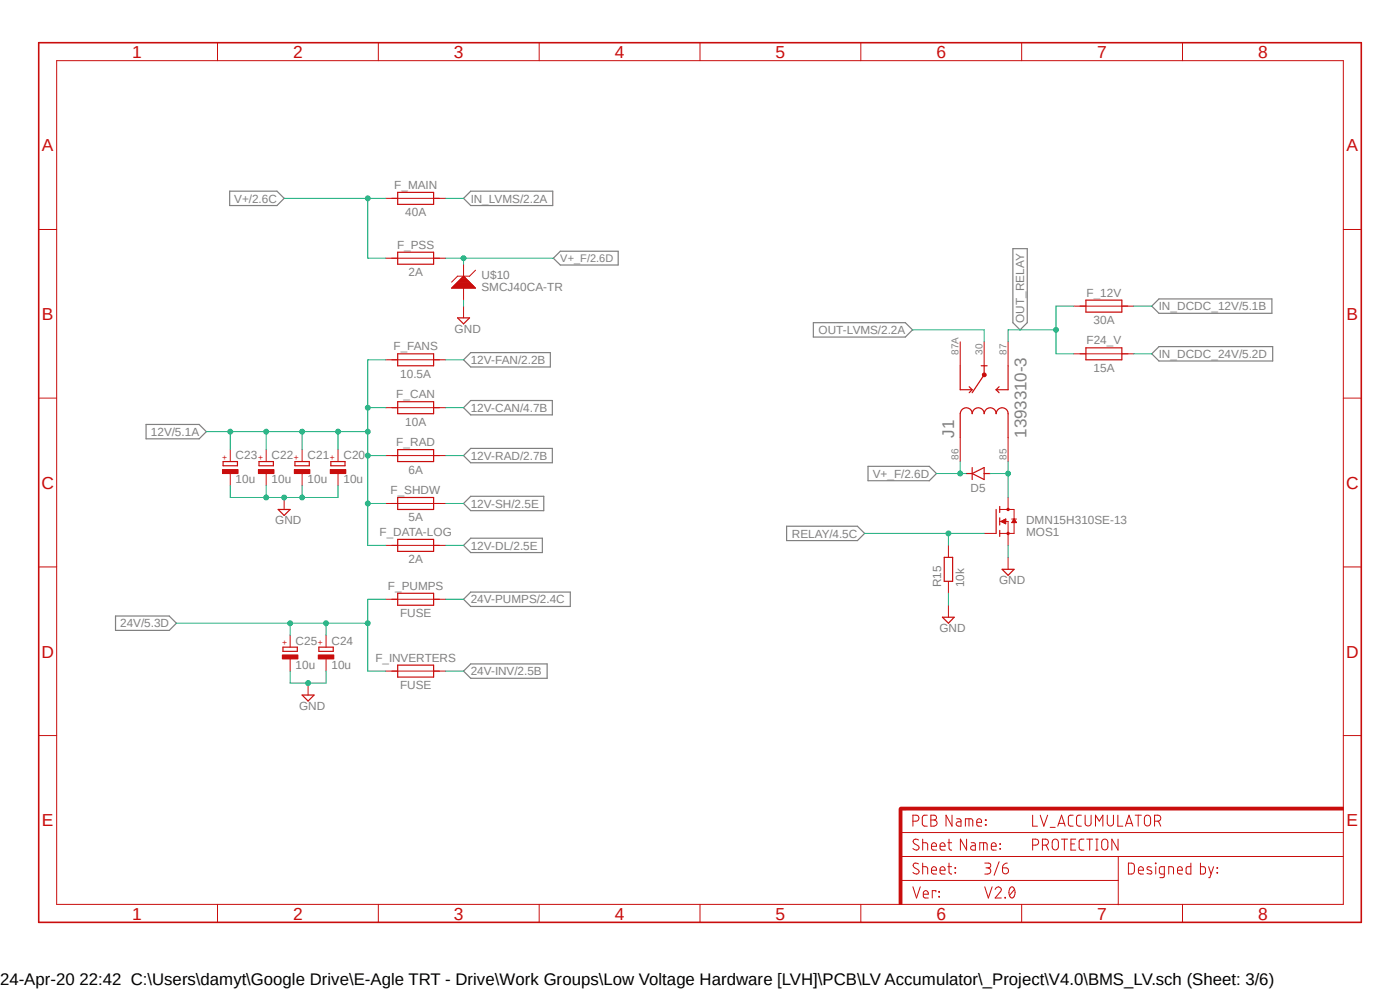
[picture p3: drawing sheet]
<svg xmlns="http://www.w3.org/2000/svg" width="297mm" height="210mm" viewBox="0 0 297 210" stroke-linecap="round" stroke-linejoin="round" font-family="sans-serif">
<path d="M7.9 8.8l281.2 187.2M289.1 8.8l-281.2 187.2" fill="none" stroke="#fff" stroke-width=".21"/>
<g fill="none" stroke="#808080" stroke-width=".25">
<path d="M48.7 40.6h10.1l1.5 1.5-1.5 1.5h-10.1zM98.3 42.1l1.6-1.5h17.4v3h-17.4zM117.4 54.8l1.5-1.5h12.2v2.9h-12.2zM214.9 52.7h3v15.8l-1.5 1.5-1.5-1.5zM98.3 76.3l1.6-1.5h16.9v3.1h-16.9zM172.6 68.5h19.5l1.5 1.5-1.5 1.5h-19.5zM244.3 64.9l1.6-1.5h23.9v3.1h-23.9zM244.3 75.1l1.6-1.6h24.1v3.1h-24.1zM31 90h11.2l1.6 1.6-1.6 1.5h-11.2zM98.3 86.5l1.6-1.5h17.3v3h-17.3zM98.3 96.6l1.6-1.5h17.3v3.1h-17.3zM184.1 98.9h13l1.6 1.6-1.6 1.5h-13z"/>
<path d="M98.3 106.8l1.6-1.5h15.5v3h-15.5zM98.3 115.7l1.6-1.5h15.2v3h-15.2zM166.9 111.6h15l1.5 1.6-1.5 1.5h-15zM24.5 130.7h11.4l1.5 1.5-1.5 1.5h-11.4zM98.3 127.1l1.6-1.5h21.1v3.1h-21.1zM98.3 142.4l1.6-1.6h16.2v3.1h-16.2z"/>
</g>
<path d="M190.8 171.5h.5v20.4h-.5z" fill-rule="evenodd" fill="#c90d0c"/>
<path d="M190.8 171.5h.5v20.4h-.5z" fill="none" stroke="#c90d0c" stroke-width=".21"/>
<path d="M191 171.2h94v.6h-94z" fill-rule="evenodd" fill="#c90d0c"/>
<g fill="none" stroke="#c90d0c" stroke-width=".21">
<path d="M12 12.9h273v179h-273zM46.1 9.1v3.8M80.3 9.1v3.8M114.4 9.1v3.8M148.5 9.1v3.8M182.6 9.1v3.8M216.7 9.1v3.8M250.9 9.1v3.8M8.2 48.7h3.8M285 48.7h3.8M8.2 84.5h3.8M285 84.5h3.8"/>
<path d="M212.1 110.6h1.8v2.6M212.1 108.1h3v5.1h-3M213.9 118.2v2.6M214.6 110.1h1M8.2 120.3h3.8M285 120.3h3.8M8.2 156h3.8M285 156h3.8M191 171.2h94v.6h-94zM191.1 176.6h93.9M193.7 174.2h.6a.64 .64 0 0 0 .7-.6 .64 .64 0 0 0-.7-.7h-.6v2.4M194.9 178.2l-.6-.2a.5 .5 0 0 0-.5 .2 .5 .5 0 0 0 0 .6l.9 .6a.58 .58 0 0 1 .1 .8 .58 .58 0 0 1-.9 0l-.2-.2"/>
<path d="M195.7 178.8h.9l.1 .2 .1 1.3M195.7 178v2.3M196.7 172.9l-.8 .1-.2 .4v1.5l.3 .3 .7 .1M197.5 172.9h.7a.51 .51 0 0 1 .5 .5 .51 .51 0 0 1-.5 .5 .66 .66 0 0 1 .6 .7 .66 .66 0 0 1-.6 .7h-.7zM197.5 173.9h.7M197.6 179.5h1.1a.55 .55 0 0 0-.4-.7 .55 .55 0 0 0-.7 .5v.7l.2 .3h.9M199.4 179.5h1.1a.55 .55 0 0 0-.4-.7 .55 .55 0 0 0-.7 .5l.1 .8 .3 .2h.7M201.1 178.8h.8M201.3 178v2a.43 .43 0 0 0 .6 .3M202 172.9v2.4l-1.3-2.4v2.4M202.9 173.7h.8l.2 .4v1.2h-.6a.47 .47 0 0 1-.5-.5 .47 .47 0 0 1 .5-.5h.6M204.8 175.3v-1.6h1.4l.2 .4v1.2"/>
<path d="M205.1 178v2.3l-1.3-2.3v2.3M205.6 173.7v1.6M206 178.8h.8l.1 .4v1.1h-.5a.47 .47 0 0 1-.5-.4 .47 .47 0 0 1 .5-.5h.5M207.2 174.5h1a.54 .54 0 0 0-.3-.8 .54 .54 0 0 0-.7 .5v.7l.2 .3 .8 .1M208.7 178.8v1.5M209 173.9l.2 .1zM209 174.9l.2 .1zM210.3 179.5h1a.54 .54 0 0 0-.3-.7 .54 .54 0 0 0-.7 .5v.7l.2 .3h.8M212.1 179l.2 .1zM219.1 179.3h.6a.64 .64 0 0 0 .7-.7 .64 .64 0 0 0-.7-.6h-.6v2.3M219.1 172.9v2.4h1M220.7 172.9l.7 2.4 .8-2.4"/>
<path d="M221.1 179.3h.7a.64 .64 0 0 0 .6-.7 .64 .64 0 0 0-.6-.6h-.7v2.3M221.9 179.3l.6 1M222.8 175.5h1.1M223.5 178.1a.65 .65 0 0 1 .7 0 .65 .65 0 0 1 .3 .5v1.1a.66 .66 0 0 1-.6 .6 .66 .66 0 0 1-.7-.6v-1.1zM224.4 175.3l.8-2.4 .8 2.4M224.6 174.7h1.2M225.2 178h1.3M225.8 178v2.3M227.2 179h.8M227.7 172.9l-.8 .1-.2 .4 .1 1.7 .9 .2M228.2 178h-1v2.3h1M229.4 172.9l-.8 .1-.2 .4 .1 1.7 .9 .2"/>
<path d="M230 178l-.8 .1-.3 .4 .2 1.7 .9 .1M230.2 172.9v1.7a.64 .64 0 0 0 .6 .6 .64 .64 0 0 0 .7-.6v-1.7M230.5 178h1.3M231.2 178v2.3M232.4 175.3v-2.4l.8 1.3 .8-1.3v2.4M232.5 178h.5M232.7 178v2.3M234 178.1a.65 .65 0 0 1 .7 0 .65 .65 0 0 1 .3 .5v1.1a.66 .66 0 0 1-.6 .6 .66 .66 0 0 1-.7-.6v-1.1zM234.9 172.9v1.7a.66 .66 0 0 0 .7 .6 .66 .66 0 0 0 .6-.6v-1.7M237.2 172.9v2.4h1M237.2 178v2.3l-1.3-2.3v2.3M238.8 175.3l.7-2.4 .8 2.4"/>
<path d="M239 174.7h1.1M240.8 172.9h1.3M241.5 172.9v2.4M243 173.1a.65 .65 0 0 1 .7-.1 .65 .65 0 0 1 .4 .6v1a.66 .66 0 0 1-.7 .6 .66 .66 0 0 1-.6-.6v-1zM244.9 174.2h.7a.64 .64 0 0 0 .7-.6 .64 .64 0 0 0-.7-.7h-.7v2.4M245.7 174.2l.6 1.1M46.1 191.9v3.8M80.3 191.9v3.8M114.4 191.9v3.8M148.5 191.9v3.8M182.6 191.9v3.8M191.1 186.8h46.1"/>
<path d="M191.1 181.7h93.9M193.7 188.1l.7 2.4 .8-2.4M194.9 183.3l-.3-.2a.54 .54 0 0 0-.8 .2 .54 .54 0 0 0 .2 .8l.7 .3a.58 .58 0 0 1 .1 .9 .58 .58 0 0 1-.9 0l-.2-.2M195.7 183.9h.9l.1 .2 .1 1.3M195.7 183.1v2.3M195.9 189.7h1a.55 .55 0 0 0-.3-.8 .55 .55 0 0 0-.7 .5v.9l.4 .2h.6M197.6 184.6h1.1a.55 .55 0 0 0-.4-.7 .55 .55 0 0 0-.7 .5l.1 .8 .3 .2h.7M198.5 189.2v-.3h-.7v1.6M199.2 189.1l.1 .2zM199.2 190.2l.1 .1zM199.4 184.6h1.1a.55 .55 0 0 0-.4-.7 .55 .55 0 0 0-.7 .5l.1 .8 .3 .2h.7M201.1 183.9h.8"/>
<path d="M201.3 183.1v1.9l.2 .3 .4 .1M202.6 184.1l.1 .1zM202.6 185.1l.1 .1zM207.9 180.3v-1.5h1.4l.1 .4v1.1M208.9 183.1h.8a.51 .51 0 0 1 .5 .5 .51 .51 0 0 1-.5 .5h-.5M208.9 188.1l.8 2.4 .8-2.4M209.5 184.1a.66 .66 0 0 1 .7 .7 .66 .66 0 0 1-.7 .6h-.6M211.1 188.7a.63 .63 0 0 1 .9-.5 .63 .63 0 0 1 .2 1l-1.1 1.3h1.3M212 182.8l-1.1 2.9M212.1 180l.2 .1zM212.7 184.1h.7a.65 .65 0 0 1 .6 .7 .65 .65 0 0 1-.7 .6 .65 .65 0 0 1-.6-.7zM213.2 190.4l.1 .1z"/>
<path d="M213.7 183.1a1.01 1.01 0 0 0-1 1M214.3 188.3a.46 .46 0 0 1 .8 .2 1.46 1.46 0 0 1-.4 2 1.46 1.46 0 0 1-.4-2.2zM215.2 188.7l-1 1.2M216.7 191.9v3.8M232.5 180.3h.5M237.2 181.7v10.2M239.4 183.1h.6a.59 .59 0 0 1 .7 .6v1a.65 .65 0 0 1-.7 .7h-.6zM241.5 184.6h1.1a.55 .55 0 0 0-.4-.7 .55 .55 0 0 0-.7 .5l.1 .8 .3 .2h.7M244.3 184a.55 .55 0 0 0-1 .2l.1 .2 .8 .3 .1 .5a.71 .71 0 0 1-1 .1M245.1 183.1l.1 .1zM245.2 183.9v1.5M247 185.4h-.6l-.4-.2v-1l.2-.3h.8v1.9l-.2 .3-.7 .1"/>
<path d="M247.9 185.4v-1.5h.7l.3 .2 .1 1.3M249.8 184.6h1a.54 .54 0 0 0-.3-.7 .54 .54 0 0 0-.7 .5l.1 .8 .3 .2h.6M250.9 191.9v3.8M252.6 183.1v2.3l-.8-.1-.2-.3 .1-.9 .1-.2h.8M254.7 183.1v2.3l.8-.1 .2-.3v-.9l-.2-.2h-.8M256.4 183.9l.5 1.5M257.5 183.9l-.8 2.3h-.3M258.2 185.1l.1 .1zM258.2 184.1l.1 .1z"/>
</g>
<path d="M192.3 171.5h-1.2v1.3" fill="none" stroke="#c90d0c" stroke-width=".64"/>
<path d="M8.2 9.1h280.6v186.6h-280.6z" fill="none" stroke="#c90d0c" stroke-width=".34"/>
<path d="M206.2 99.2v2.5M205 100.5h1.2M206.2 100.5l2.6-1.3v2.5zM208.8 100.5h1.3M211.3 108.1v5.1M212.1 107.4v1.3M212.1 109.9v1.5M212.1 112.5v1.3M212.6 120.8h2.5l-1.2 1.2z" fill="none" stroke="#c90d0c" stroke-width=".25"/>
<circle cx="213.9" cy="113.2" r=".25" fill="#c90d0c"/>
<circle cx="213.9" cy="113.2" r=".25" fill="none" stroke="#c90d0c" stroke-width=".21"/>
<circle cx="213.9" cy="108.1" r=".25" fill="#c90d0c"/>
<g fill="none" stroke="#c90d0c" stroke-width=".21">
<path d="M81.8 42.1h12.7M81.8 54.8h12.7M81.8 76.3h12.7M227.8 64.9h12.7M227.8 75.1h12.7M81.8 86.5h12.7M81.8 96.6h12.7M81.8 106.8h12.7M201.2 115.7v2.5M208.8 113.2h2.5M212.3 110.6l1.1-.5v1zM212.4 110.7h1"/>
<path d="M212.5 110.6h.9M212.6 110.7h.8M212.6 110.5h.8M212.8 110.8h.6M212.9 110.4h.5M212.9 110.9h.5M213 110.3h.4M213.1 111h.3M213.2 110.2h.2M213.3 111.1h.1M213.4 110.1v.1M213.9 105.5v2.6"/>
<path d="M213.9 113.2v2.5M214.8 110.7h.8M214.8 110.7h.7M214.8 110.6h.6M214.9 110.5h.5M215 110.4h.3M215.1 110.3h.2M215.1 110.2h.1M215.1 110.1l.5 .8h-1zM215.1 110.1l.1 .1M81.8 127.1h12.7M201.2 123.3v2.6"/>
<path d="M201.2 128.4v2.5M81.8 142.4h12.7"/>
<circle cx="213.9" cy="108.1" r=".25"/>
</g>
<g fill="none" stroke="#c90d0c" stroke-width=".25">
<path d="M84.4 40.8h7.6v2.5h-7.6zM84.4 53.5h7.6v2.5h-7.6zM84.4 75.1h7.6v2.5h-7.6zM230.4 63.7h7.6v2.5h-7.6zM230.4 73.8h7.6v2.5h-7.6zM62.6 97.9h3v.9h-3zM84.4 85.2h7.6v2.6h-7.6zM84.4 95.4h7.6v2.5h-7.6zM84.4 105.5h7.6v2.6h-7.6zM200.3 118.2h1.8v5.1h-1.8zM84.4 125.9h7.6v2.5h-7.6zM199.9 130.9h2.5l-1.2 1.3z"/>
<path d="M84.4 141.1h7.6v2.5h-7.6z"/>
</g>
<path d="M62.4 99.6h3.3v.9h-3.3z" fill-rule="evenodd" fill="#c90d0c"/>
<path d="M62.4 99.6h3.3v.9h-3.3zM64.1 95.4v2.5M64.1 100.5v2.5" fill="none" stroke="#c90d0c" stroke-width=".21"/>
<path d="M70.2 97.9h3v.9h-3z" fill="none" stroke="#c90d0c" stroke-width=".25"/>
<path d="M70.1 99.6h3.3v.9h-3.3z" fill-rule="evenodd" fill="#c90d0c"/>
<path d="M70.1 99.6h3.3v.9h-3.3zM71.7 95.4v2.5M71.7 100.5v2.5" fill="none" stroke="#c90d0c" stroke-width=".21"/>
<path d="M54.9 97.9h3.1v.9h-3.1z" fill="none" stroke="#c90d0c" stroke-width=".25"/>
<path d="M54.8 99.6h3.3v.9h-3.3z" fill-rule="evenodd" fill="#c90d0c"/>
<path d="M54.8 99.6h3.3v.9h-3.3zM56.5 95.4v2.5M56.5 100.5v2.5" fill="none" stroke="#c90d0c" stroke-width=".21"/>
<path d="M47.3 97.9h3.1v.9h-3.1z" fill="none" stroke="#c90d0c" stroke-width=".25"/>
<path d="M47.2 99.6h3.3v.9h-3.3z" fill-rule="evenodd" fill="#c90d0c"/>
<path d="M47.2 99.6h3.3v.9h-3.3zM48.9 95.4v2.5M48.9 100.5v2.5M60.3 105.5v2.6" fill="none" stroke="#c90d0c" stroke-width=".21"/>
<path d="M59 108.1h2.6l-1.3 1.2zM67.6 137.3h3.1v.9h-3.1z" fill="none" stroke="#c90d0c" stroke-width=".25"/>
<path d="M67.5 138.9h3.3v.9h-3.3z" fill-rule="evenodd" fill="#c90d0c"/>
<path d="M67.5 138.9h3.3v.9h-3.3zM69.2 134.7v2.6M69.2 139.8v2.6" fill="none" stroke="#c90d0c" stroke-width=".21"/>
<path d="M60 137.3h3.1v.9h-3.1z" fill="none" stroke="#c90d0c" stroke-width=".25"/>
<path d="M59.9 138.9h3.3v.9h-3.3z" fill-rule="evenodd" fill="#c90d0c"/>
<path d="M81.8 115.7h12.7M59.9 138.9h3.3v.9h-3.3zM61.6 134.7v2.6M61.6 139.8v2.6M65.4 144.9v2.5" fill="none" stroke="#c90d0c" stroke-width=".21"/>
<path d="M203.7 77.6v5.1h2.5M208.2 77.6h1.2M208.8 77.6v1.9M213.9 77.6v5.1h-2.6M203.7 87.8a1.27 1.27 0 0 1 1.3-1.3 1.27 1.27 0 0 1 1.2 1.3 1.27 1.27 0 0 1 1.3-1.3 1.27 1.27 0 0 1 1.3 1.3 1.27 1.27 0 0 1 1.3-1.3 1.27 1.27 0 0 1 1.2 1.3 1.27 1.27 0 0 1 1.3-1.3 1.27 1.27 0 0 1 1.3 1.3M205.6 82l.6 .7M206.2 82.7l-.6 .6M211.3 82.7l.7 .6M212 82l-.7 .7M84.4 114.4h7.6v2.6h-7.6zM64.1 147.4h2.5l-1.2 1.3z" fill="none" stroke="#c90d0c" stroke-width=".25"/>
<path d="M208.5 79.2h.5l.2 .2v.3l-.2 .2-.5-.1-.1-.3h.6l-.1 .2-.5-.2z" fill-rule="evenodd" fill="#c90d0c"/>
<g fill="none" stroke="#c90d0c" stroke-width=".21">
<path d="M97 59.9h2.7M97.1 59.8h2.5M97.2 59.7h2.3M97.3 59.6h2.1M97.4 59.6h2M97.5 59.5h1.8M97.5 59.4h1.7M97.6 59.3h1.5M97.7 59.2h1.3M97.8 59.1h1.1M97.9 59h.9M98 58.9h.7"/>
<path d="M98.1 58.8h.5M98.2 58.8h.4M98.3 58.7h.2M98.3 56v2.6M100.9 57.3l-1.3 1.3h-2.5l-1.3 1.3M95.8 61.1l2.5-2.5 2.6 2.5zM95.8 61.1h5M95.9 61h4.9M96 60.9h4.7M96.1 60.8h4.5M96.2 60.7h4.3M96.3 60.6h4.1"/>
<path d="M96.4 60.5h3.9M96.5 60.5h3.7M96.6 60.4h3.6M96.6 60.3h3.5M96.7 60.2h3.2M96.8 60.1h3.1M96.9 60h2.9M98.3 61.1v2.6M98.3 64.9v2.5M203.7 72.5v5.1M208.5 79.2h.5l.2 .2v.3l-.2 .2-.5-.1-.1-.3h.6l-.1 .2-.5-.2zM208.8 72.5v5.1"/>
<path d="M213.9 72.5v5.1M203.7 92.8v5.1M213.9 92.8v5.1"/>
</g>
<path d="M97.1 67.4h2.5l-1.3 1.3zM208.8 79.5l-2.6 3.8M203.7 87.8v5M213.9 87.8v5" fill="none" stroke="#c90d0c" stroke-width=".25"/>
<path d="M48.9 103v2.5h22.8v-2.5M64.1 103v2.5M213.9 115.7v2.5M201.2 125.9v2.5" fill="none" stroke="#0dab76" stroke-width=".21"/>
<circle cx="64.1" cy="105.5" r=".51" fill="#0dab76"/>
<g fill="none" stroke="#0dab76" stroke-width=".21">
<path d="M56.5 103v2.5"/>
<circle cx="64.1" cy="105.5" r=".51"/>
</g>
<circle cx="56.5" cy="105.5" r=".51" fill="#0dab76"/>
<circle cx="56.5" cy="105.5" r=".51" fill="none" stroke="#0dab76" stroke-width=".21"/>
<circle cx="60.3" cy="105.5" r=".51" fill="#0dab76"/>
<g fill="none" stroke="#0dab76" stroke-width=".21">
<path d="M61.6 142.4v2.5h7.6v-2.5"/>
<circle cx="60.3" cy="105.5" r=".51"/>
</g>
<circle cx="65.4" cy="144.9" r=".51" fill="#0dab76"/>
<g fill="none" stroke="#0dab76" stroke-width=".21">
<path d="M60.3 42.1h21.5M78 42.1v12.7h3.8M98.3 63.7v1.2"/>
<circle cx="65.4" cy="144.9" r=".51"/>
</g>
<circle cx="78" cy="42.1" r=".51" fill="#0dab76"/>
<g fill="none" stroke="#0dab76" stroke-width=".21">
<path d="M213.9 97.9v7.6M210.1 100.5h3.8"/>
<circle cx="78" cy="42.1" r=".51"/>
</g>
<circle cx="213.9" cy="100.5" r=".51" fill="#0dab76"/>
<g fill="none" stroke="#0dab76" stroke-width=".21">
<path d="M183.4 113.2h25.4M201.2 113.2v2.5"/>
<circle cx="213.9" cy="100.5" r=".51"/>
</g>
<circle cx="201.2" cy="113.2" r=".51" fill="#0dab76"/>
<g fill="none" stroke="#0dab76" stroke-width=".21">
<path d="M224 70h-10.1v2.5M227.8 64.9h-3.8v10.2h3.8"/>
<circle cx="201.2" cy="113.2" r=".51"/>
</g>
<circle cx="224" cy="70" r=".51" fill="#0dab76"/>
<g fill="none" stroke="#0dab76" stroke-width=".21">
<path d="M94.5 42.1h3.8M94.5 76.3h3.8M193.6 70h15.2v2.5M240.5 64.9h3.8M240.5 75.1h3.8M94.5 86.5h3.8M94.5 106.8h3.8M81.8 127.1h-3.8v15.3h3.8"/>
<circle cx="224" cy="70" r=".51"/>
</g>
<circle cx="78" cy="132.2" r=".51" fill="#0dab76"/>
<g fill="none" stroke="#0dab76" stroke-width=".21">
<path d="M37.4 132.2h40.6M69.2 132.2v2.5"/>
<circle cx="78" cy="132.2" r=".51"/>
</g>
<circle cx="69.2" cy="132.2" r=".51" fill="#0dab76"/>
<g fill="none" stroke="#0dab76" stroke-width=".21">
<path d="M61.6 132.2v2.5"/>
<circle cx="69.2" cy="132.2" r=".51"/>
</g>
<circle cx="61.5" cy="132.2" r=".51" fill="#0dab76"/>
<g fill="none" stroke="#0dab76" stroke-width=".21">
<path d="M94.5 54.8h22.9M98.3 54.8v1.2M94.5 96.6h3.8M94.5 127.1h3.8M94.5 142.4h3.8"/>
<circle cx="61.5" cy="132.2" r=".51"/>
</g>
<circle cx="98.3" cy="54.8" r=".51" fill="#0dab76"/>
<g fill="none" stroke="#0dab76" stroke-width=".21">
<path d="M203.7 97.9v2.6M198.7 100.5h6.3"/>
<circle cx="98.3" cy="54.8" r=".51"/>
</g>
<circle cx="203.7" cy="100.5" r=".51" fill="#0dab76"/>
<g fill="none" stroke="#0dab76" stroke-width=".21">
<path d="M81.8 76.3h-3.8v15.3h-34.2M78 86.5h3.8M78 115.7h3.8"/>
<circle cx="203.7" cy="100.5" r=".51"/>
</g>
<circle cx="78" cy="86.5" r=".51" fill="#0dab76"/>
<circle cx="78" cy="86.5" r=".51" fill="none" stroke="#0dab76" stroke-width=".21"/>
<circle cx="78" cy="91.6" r=".51" fill="#0dab76"/>
<g fill="none" stroke="#0dab76" stroke-width=".21">
<path d="M78 91.6v15.2h3.8M78 96.6h3.8"/>
<circle cx="78" cy="91.6" r=".51"/>
</g>
<circle cx="78" cy="96.6" r=".51" fill="#0dab76"/>
<g fill="none" stroke="#0dab76" stroke-width=".21">
<path d="M71.7 91.6v3.8"/>
<circle cx="78" cy="96.6" r=".51"/>
</g>
<circle cx="71.7" cy="91.6" r=".51" fill="#0dab76"/>
<g fill="none" stroke="#0dab76" stroke-width=".21">
<path d="M64.1 91.6v3.8"/>
<circle cx="71.7" cy="91.6" r=".51"/>
</g>
<circle cx="64.1" cy="91.6" r=".51" fill="#0dab76"/>
<g fill="none" stroke="#0dab76" stroke-width=".21">
<path d="M56.5 91.6v3.8"/>
<circle cx="64.1" cy="91.6" r=".51"/>
</g>
<circle cx="56.5" cy="91.6" r=".51" fill="#0dab76"/>
<g fill="none" stroke="#0dab76" stroke-width=".21">
<path d="M48.9 91.6v3.8"/>
<circle cx="56.5" cy="91.6" r=".51"/>
</g>
<circle cx="48.8" cy="91.6" r=".51" fill="#0dab76"/>
<g fill="none" stroke="#0dab76" stroke-width=".21">
<path d="M78 106.8v8.9"/>
<circle cx="48.8" cy="91.6" r=".51"/>
</g>
<circle cx="78" cy="106.8" r=".51" fill="#0dab76"/>
<g fill="none" stroke="#0dab76" stroke-width=".21">
<path d="M94.5 115.7h3.8"/>
<circle cx="78" cy="106.8" r=".51"/>
</g>
<g font-size="3.7" fill="#c90d0c">
<text x="28.1" y="12.3">1</text>
<text x="62.2" y="12.3">2</text>
<text x="96.3" y="12.3">3</text>
<text x="130.4" y="12.3">4</text>
<text x="164.5" y="12.3">5</text>
<text x="198.7" y="12.3">6</text>
<text x="232.8" y="12.3">7</text>
<text x="266.9" y="12.3">8</text>
<text x="8.9" y="32.1">A</text>
<text x="285.7" y="32.1">A</text>
<text x="8.9" y="67.9">B</text>
<text x="285.7" y="67.9">B</text>
<text x="8.8" y="103.7">C</text>
<text x="285.6" y="103.7">C</text>
<text x="8.8" y="139.5">D</text>
<text x="285.6" y="139.5">D</text>
<text x="8.9" y="175.3">E</text>
<text x="285.7" y="175.3">E</text>
<text x="28.1" y="195.1">1</text>
<text x="62.2" y="195.1">2</text>
<text x="96.3" y="195.1">3</text>
<text x="130.4" y="195.1">4</text>
<text x="164.5" y="195.1">5</text>
<text x="198.7" y="195.1">6</text>
<text x="232.8" y="195.1">7</text>
<text x="266.9" y="195.1">8</text>
</g>
<g font-size="3.6" fill="#808080">
<text x="202.4" y="92.9" transform="rotate(-90 202.4 92.9)">J1</text>
<text x="217.8" y="92.9" transform="rotate(-90 217.8 92.9)">1393310-3</text>
</g>
<text font-size="3.6" x="0" y="208.9">24-Apr-20 22:42 C:\Users\damyt\Google Drive\E-Agle TRT - Drive\Work Groups\Low Voltage Hardware [LVH]\PCB\LV Accumulator\_Project\V4.0\BMS_LV.sch (Sheet: 3/6)</text>
<g font-size="2.5" fill="#808080">
<text x="83.7" y="40">F_MAIN</text>
<text x="49.7" y="43">V+/2.6C</text>
<text x="86" y="45.9">40A</text>
<text x="99.9" y="43">IN_LVMS/2.2A</text>
<text x="84.2" y="52.7">F_PSS</text>
<text x="86.7" y="58.6">2A</text>
<text x="102.2" y="59.2">U$10</text>
<text x="102.2" y="61.8">SMCJ40CA-TR</text>
<text x="230.5" y="62.9">F_12V</text>
<text x="245.9" y="65.8">IN_DCDC_12V/5.1B</text>
<text x="96.4" y="70.6">GND</text>
<text x="173.7" y="70.9">OUT-LVMS/2.2A</text>
<text x="217.3" y="68.5" transform="rotate(-90 217.3 68.5)">OUT_RELAY</text>
<text x="232" y="68.8">30A</text>
<text x="83.5" y="74.3">F_FANS</text>
<text x="99.9" y="77.2">12V-FAN/2.2B</text>
<text x="230.5" y="73">F24_V</text>
<text x="245.9" y="75.9">IN_DCDC_24V/5.2D</text>
<text x="84.9" y="80.1">10.5A</text>
<text x="232" y="78.9">15A</text>
<text x="84.1" y="84.5">F_CAN</text>
<text x="99.9" y="87.4">12V-CAN/4.7B</text>
<text x="32" y="92.5">12V/5.1A</text>
<text x="84.1" y="94.6">F_RAD</text>
<text x="86" y="90.3">10A</text>
<text x="50" y="97.5">C23</text>
<text x="57.6" y="97.5">C22</text>
<text x="65.2" y="97.5">C21</text>
<text x="72.9" y="97.5">C20</text>
<text x="86.7" y="100.5">6A</text>
<text x="99.9" y="97.5">12V-RAD/2.7B</text>
<text x="185.2" y="101.3">V+_F/2.6D</text>
<text x="50" y="102.5">10u</text>
<text x="57.6" y="102.5">10u</text>
<text x="65.2" y="102.5">10u</text>
<text x="72.9" y="102.5">10u</text>
<text x="82.8" y="104.8">F_SHDW</text>
<text x="99.9" y="107.7">12V-SH/2.5E</text>
<text x="205.9" y="104.4">D5</text>
<text x="58.4" y="111.3">GND</text>
<text x="80.5" y="113.7">F_DATA-LOG</text>
<text x="86.7" y="110.6">5A</text>
<text x="217.7" y="111.1">DMN15H310SE-13</text>
<text x="217.7" y="113.7">MOS1</text>
<text x="86.7" y="119.5">2A</text>
<text x="99.9" y="116.6">12V-DL/2.5E</text>
<text x="168" y="114">RELAY/4.5C</text>
<text x="82.3" y="125.1">F_PUMPS</text>
<text x="199.7" y="124.6" transform="rotate(-90 199.7 124.6)">R15</text>
<text x="204.5" y="124.6" transform="rotate(-90 204.5 124.6)">10k</text>
<text x="212" y="124">GND</text>
<text x="84.9" y="130.9">FUSE</text>
<text x="99.9" y="128">24V-PUMPS/2.4C</text>
<text x="25.5" y="133.1">24V/5.3D</text>
<text x="62.7" y="136.8">C25</text>
<text x="70.3" y="136.8">C24</text>
<text x="199.3" y="134.1">GND</text>
<text x="62.7" y="141.9">10u</text>
<text x="70.3" y="141.9">10u</text>
<text x="79.6" y="140.3">F_INVERTERS</text>
<text x="99.9" y="143.3">24V-INV/2.5B</text>
<text x="84.9" y="146.2">FUSE</text>
<text x="63.5" y="150.6">GND</text>
</g>
<text font-size="2.3" fill="#808080" x="118.9" y="55.6">V+_F/2.6D</text>
<g font-size="2.1" fill="#808080">
<text x="203.4" y="75.3" transform="rotate(-90 203.4 75.3)">87A</text>
<text x="208.4" y="75.3" transform="rotate(-90 208.4 75.3)">30</text>
<text x="213.5" y="75.3" transform="rotate(-90 213.5 75.3)">87</text>
<text x="203.4" y="97.5" transform="rotate(-90 203.4 97.5)">86</text>
<text x="213.5" y="97.5" transform="rotate(-90 213.5 97.5)">85</text>
</g>
<g font-size="1.8" fill="#c90d0c">
<text x="48.3" y="97.5" transform="rotate(-90 48.3 97.5)">+</text>
<text x="55.9" y="97.5" transform="rotate(-90 55.9 97.5)">+</text>
<text x="63.5" y="97.5" transform="rotate(-90 63.5 97.5)">+</text>
<text x="71.1" y="97.5" transform="rotate(-90 71.1 97.5)">+</text>
<text x="61" y="136.9" transform="rotate(-90 61 136.9)">+</text>
<text x="68.6" y="136.9" transform="rotate(-90 68.6 136.9)">+</text>
</g>
</svg>
